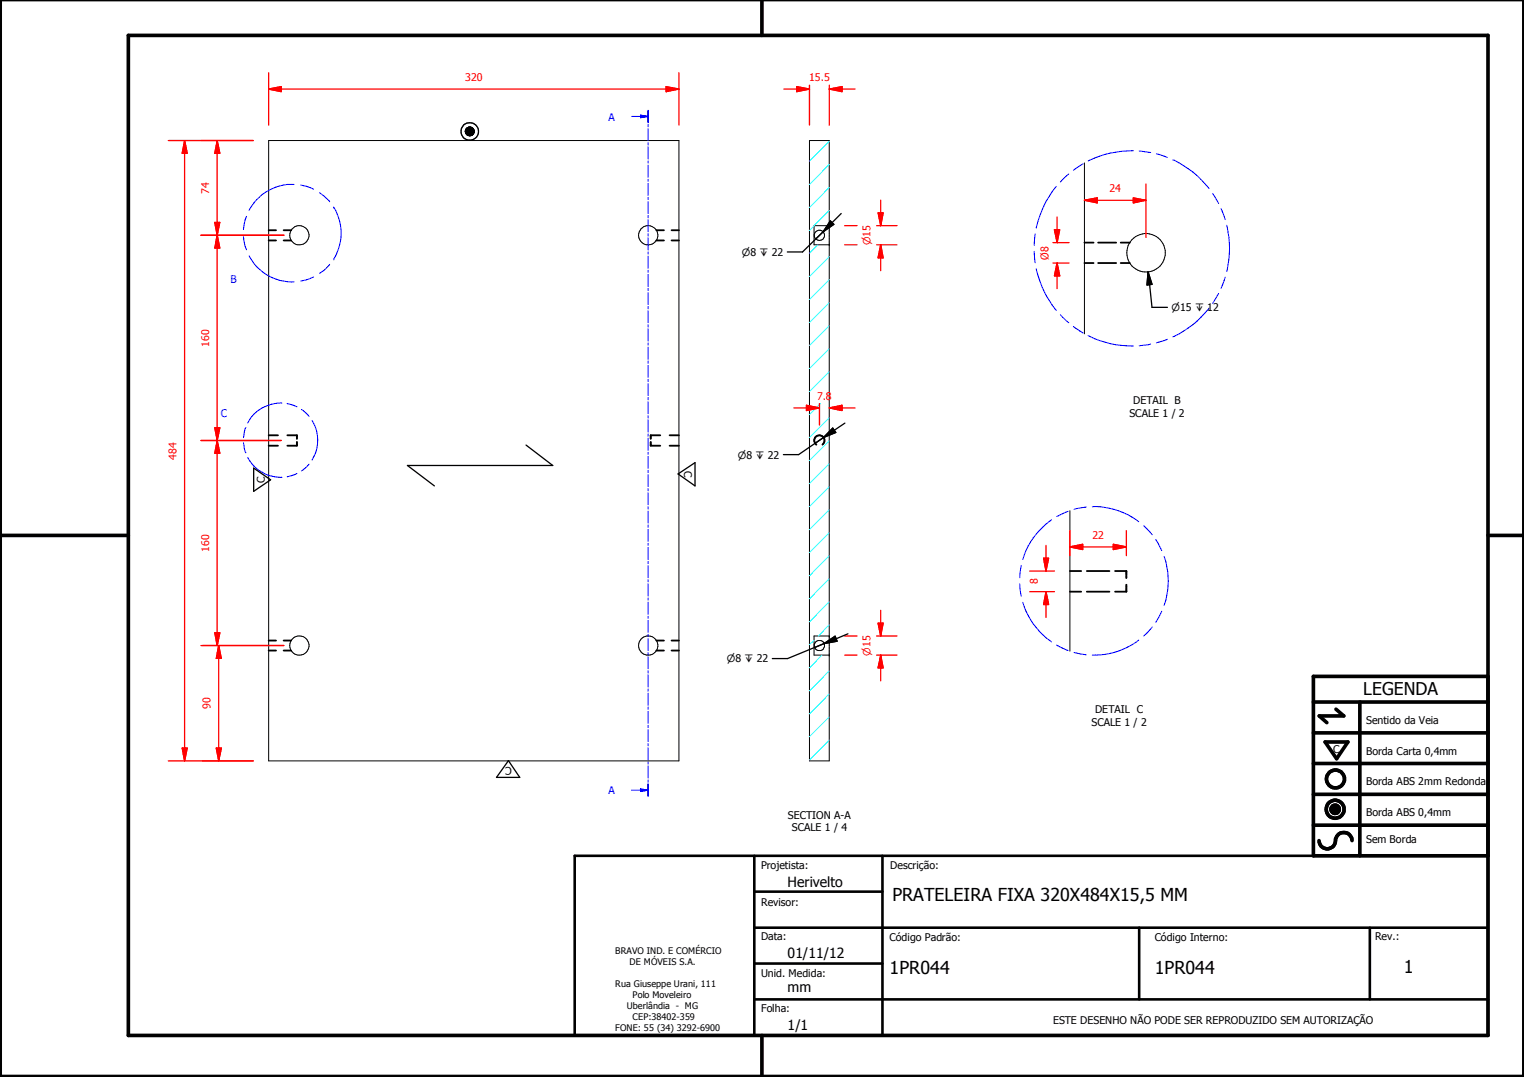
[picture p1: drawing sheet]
<svg xmlns="http://www.w3.org/2000/svg" width="297mm" height="210mm" viewBox="0 0 297 210" stroke-linecap="round" stroke-linejoin="round" font-family="sans-serif">
<g fill="none" stroke="#000" stroke-width=".35">
<path d="M52.4 44.9h1.4M52.4 46.9h1.4M55.3 44.9h1.5M55.3 46.9h1.5M127.9 44.9h1.5M127.9 46.9h1.5M130.9 44.9h1.4M130.9 46.9h1.4M211.4 47.3h1.7M211.4 51.3h1.7M214 47.3h3.5M214 51.3h3.5"/>
<path d="M218.4 47.3h1.8M218.4 51.3h1.8M52.4 84.8h1.8M52.4 86.9h1.8M56 84.8h1.9v.7M57.9 86.1v.8h-1.9M126.8 86.1v.8h1.9M128.7 84.8h-1.9v.7M130.5 84.8h1.8M130.5 86.9h1.8M159.1 86.7a1.01 1.01 0 0 1-.1-1.5 1.01 1.01 0 0 1 1.5 0 1.01 1.01 0 0 1-.2 1.5M208.5 111.3h2.2"/>
<path d="M208.5 115.3h2.2M211.8 111.3h4.4M211.8 115.3h4.4M217.3 111.3h2.2v1.3M219.5 114v1.3h-2.2M52.4 124.8h1.4M52.4 126.8h1.4M55.3 124.8h1.5M55.3 126.8h1.5M127.9 124.8h1.5M127.9 126.8h1.5M130.9 124.8h1.4"/>
<path d="M130.9 126.8h1.4"/>
</g>
<g fill="none" stroke="#000" stroke-width=".19">
<path d="M52.4 27.4h79.9v120.9h-79.9zM90.7 25.4v.4zM90.7 25.4v.3zM90.7 25.5v.2zM90.8 25.3v-.1v.8zM90.8 25.3v.7zM90.8 25.3v.6zM90.8 25.4v.5zM90.8 25.4l-.1 .4zM90.8 25.2v.8zM90.9 25.1v1zM90.9 25.1l-.1 .9z"/>
<path d="M90.9 25.1l.1-.1-.1 1.2zM90.9 25.1v1.1zM91 25v1.2zM91.1 24.9v1.4zM91.1 24.9v1.5zM91.2 24.8v1.6zM91.2 24.8l-.1 1.6zM91.3 24.8v1.6zM91.4 24.8v1.6zM91.4 24.8l-.1 1.6zM91.5 24.8v1.7zM91.6 24.8l-.1 1.7z"/>
<path d="M91.6 24.8v1.7zM91.7 24.8l-.1 1.7zM91.7 24.8v1.6zM91.8 24.8l-.1 1.6zM91.8 24.8v1.6zM91.9 24.8l-.1 1.6zM91.9 24.8v1.6zM92 24.9l-.1 1.5zM92 24.9v1.5zM92 24.9v1.4zM92.1 25l-.1 1.3zM92.1 25v1.2z"/>
<path d="M92.2 25.1l-.1 1.1zM92.2 25.1v1.1zM92.2 25.1v1zM92.3 25.2l-.1 .9zM92.3 25.2v.8zM92.3 25.3v.7zM92.4 25.4l-.1 .6zM92.4 25.4v.5zM92.4 25.4v.4zM92.4 25.5v.3zM92.4 25.5v.2zM157.8 27.4h3.8v120.9h-3.8z"/>
<path d="M211.4 31.7v33.4M161.6 47.7h.1M161.6 44h-2.9v3.7h2.9M208.5 99.5v27.4M161.6 124h.1M161.6 127.7h.1M161.6 124h-2.9v3.7h2.9M259.4 157.6l1.6 .1zM259.4 157.7l1.6 .1zM259.4 157.8l1.6 .1zM259.4 157.9h1.6v.1zM259.4 157.9l1.6 .1h-1.5z"/>
<path d="M259.4 157.6h1.6zM259.5 158h1.5zM259.5 158l1.4 .1zM259.5 157.5l1.5 .1zM259.5 158.1h1.4zM259.5 157.4l1.5 .1zM259.5 158.1l1.4 .1zM259.5 157.3l1.4 .1zM259.6 158.2h1.3zM259.6 158.2h1.2zM259.6 157.2l1.3 .1zM259.6 158.2l1.2 .1z"/>
<path d="M259.6 157.2h1.3zM259.7 158.3h1.1zM259.7 158.3l1 .1zM259.7 157.1l1.1 .1zM259.7 157.1h1.1zM259.8 158.4h.9zM259.8 158.4h.8zM259.8 157.1h1zM259.8 157.1h.9zM259.8 158.4l.8 .1zM259.8 157l.9 .1zM259.8 157h.8z"/>
<path d="M259.9 158.5h.7zM259.9 158.5h.6zM259.9 157h.7zM260 158.5h.5zM260 158.5h.4zM260 157h.6zM260.1 158.5h.3zM260.1 158.5h.2zM260.1 156.9l.4 .1zM260.1 156.9h.3zM260.1 156.9h.2z"/>
<circle cx="58.4" cy="45.9" r="1.89"/>
<circle cx="126.3" cy="45.8" r="1.88"/>
<circle cx="159.7" cy="45.8" r="1"/>
<circle cx="223.4" cy="49.3" r="3.7"/>
<circle cx="58.4" cy="125.8" r="1.87"/>
<circle cx="126.3" cy="125.8" r="1.88"/>
<circle cx="159.7" cy="125.8" r="1.01"/>
</g>
<g fill="#000">
<path d="M90.8 25.4l-.1 .4zM90.7 25.4v.4zM90.7 25.4v.3zM90.7 25.5v.2zM90.8 25.3v-.1v.8zM90.8 25.3v.7zM90.8 25.3v.6zM90.8 25.4v.5zM90.9 25.1l-.1 .9zM90.8 25.2v.8zM90.9 25.1v1zM90.9 25.1l.1-.1-.1 1.2z"/>
<path d="M90.9 25.1v1.1zM91 25v1.2zM91.1 24.9v1.4zM91.1 24.9v1.5zM91.2 24.8v1.6zM91.2 24.8l-.1 1.6zM91.3 24.8v1.6zM91.4 24.8v1.6zM91.4 24.8l-.1 1.6zM91.5 24.8v1.7zM91.6 24.8l-.1 1.7zM91.6 24.8v1.7z"/>
<path d="M91.7 24.8l-.1 1.7zM91.7 24.8v1.6zM91.8 24.8l-.1 1.6zM91.8 24.8v1.6zM91.9 24.8l-.1 1.6zM91.9 24.8v1.6zM92 24.9l-.1 1.5zM92 24.9v1.5zM92 24.9v1.4zM92.1 25l-.1 1.3zM92.1 25v1.2zM92.2 25.1l-.1 1.1z"/>
<path d="M92.2 25.1v1.1zM92.2 25.1v1zM92.3 25.2l-.1 .9zM92.3 25.2v.8zM92.3 25.3v.7zM92.4 25.4l-.1 .6zM92.4 25.4v.5zM92.4 25.4v.4zM92.4 25.5v.3zM92.4 25.5v.2zM259.4 157.6h1.6zM259.5 157.5l1.5 .1z"/>
<path d="M259.5 157.4l1.5 .1zM259.5 157.3l1.4 .1zM259.6 157.2l1.3 .1zM259.6 157.2h1.3zM259.7 157.1l1.1 .1zM259.7 157.1h1.1zM259.8 157.1h1zM259.8 157.1h.9zM259.8 157l.9 .1zM259.8 157h.8zM259.9 157h.7zM260 157h.6z"/>
<path d="M260.1 156.9l.4 .1zM260.1 156.9h.3zM260.1 156.9h.2zM260.1 158.5h.2zM260 158.5h.4zM260.1 158.5h.3zM259.9 158.5h.6zM260 158.5h.5zM259.8 158.4l.8 .1zM259.9 158.5h.7zM259.8 158.4h.8zM259.7 158.3l1 .1z"/>
<path d="M259.8 158.4h.9zM259.6 158.2l1.2 .1zM259.7 158.3h1.1zM259.6 158.2h1.2zM259.5 158.1l1.4 .1zM259.6 158.2h1.3zM259.5 158l1.4 .1zM259.5 158.1h1.4zM259.4 157.9l1.6 .1h-1.5zM259.5 158h1.5zM259.4 157.6l1.6 .1zM259.4 157.7l1.6 .1z"/>
<path d="M259.4 157.8l1.6 .1zM259.4 157.9h1.6v.1z"/>
</g>
<g fill="none" stroke="#000" stroke-width=".71">
<path d="M148.5 0v6.9M297 -.1v209.9h-297v-209.9M25 6.9h265v194.9h-265zM0 104.4h25M290 104.4h7M256 136.8h34M260.4 138.2l1.5 1.3h-4.8l1.5 1.3M265 136.8v30M290 131.8h-34v35h34M256 154.8h34M256 148.8h34M256 142.8h34"/>
<path d="M258.3 144.6h4.4l-2.2 3.3zM256 160.8h34M257.1 163.8a1.62 1.62 0 0 0 1.8 1.6 1.62 1.62 0 0 0 1.4-1.9 1.63 1.63 0 0 1 1.7-1.2 1.63 1.63 0 0 1 1.5 1.5M148.5 201.8v8"/>
<circle cx="260.2" cy="157.7" r="1.76"/>
<circle cx="260.2" cy="157.7" r=".82"/>
<circle cx="260.3" cy="151.8" r="1.76"/>
</g>
<path d="M112 166.8h178v35h-178zM147 173.8h25M147 166.8v35M172 166.8v35M147 194.8h143M147 180.8h143M147 187.8h25M222 180.8v14M267 180.8v14" fill="none" stroke="#000" stroke-width=".51"/>
<g fill="none" stroke="#00f" stroke-width=".19">
<path d="M124.8 22.7h1.5M126.3 21.5v2.4M126.3 24.3v.4M126.3 25.1v2.3M126.3 27.8v.5M126.3 28.6v2.4M126.3 31.4v.4M126.3 32.2v2.3M126.3 34.9v.4M126.3 35.7v2.4M126.3 38.4v.5M126.3 39.3v2.3"/>
<path d="M126.3 42v.5M126.3 42.8v2.4M126.3 45.6v.4M126.3 46.4v2.3M126.3 49.1v.4M126.3 49.9v2.4M126.3 52.7v.4M126.3 53.5v2.3M126.3 56.2v.4M126.3 57v2.4M126.3 59.7v.5M126.3 60.6v2.3"/>
<path d="M126.3 63.3v.5M126.3 64.1v2.4M126.3 66.8v.5M126.3 67.6v2.4M126.3 70.4v.4M126.3 71.2v2.3M126.3 73.9v.5M126.3 74.8v2.3M126.3 77.5v.4M126.3 78.3v2.3M126.3 81v.5M126.3 81.8v2.4"/>
<path d="M126.3 84.6v.4M126.3 85.4v2.4M126.3 88.1v.5M126.3 88.9v2.4M126.3 91.7v.4M126.3 92.5v2.3M126.3 95.2v.5M126.3 96.1v2.3M126.3 98.8v.4M126.3 99.6v2.3M126.3 102.3v.5M126.3 103.2v2.3"/>
<path d="M126.3 105.9v.4M126.3 106.7v2.4M126.3 109.4v.5M126.3 110.2v2.4M126.3 113v.4M126.3 113.8v2.4M126.3 116.5v.5M126.3 117.3v2.4M126.3 120.1v.4M126.3 120.9v2.3M126.3 123.6v.5M126.3 124.5v2.3"/>
<path d="M126.3 127.2v.4M126.3 128v2.3M126.3 130.7v.5M126.3 131.5v2.4M126.3 134.3v.4M126.3 135.1v2.4M126.3 137.8v.5M126.3 138.6v2.4M126.3 141.4v.4M126.3 142.2v2.3M126.3 144.9v.5M126.3 145.8v2.3"/>
<path d="M126.3 148.5v.4M126.3 149.3v2.3M126.3 152v.4M126.3 152.8v2.4"/>
</g>
<path d="M126.3 21.5v2.4M126.3 152.8v2.4" fill="none" stroke="#00f" stroke-width=".3"/>
<path d="M124.8 22.4l1.5 .3-1.5 .2z" fill="#00f"/>
<path d="M123.1 22.7h1.7M124.8 22.4l1.5 .3-1.5 .2zM124.8 154h1.5" fill="none" stroke="#00f" stroke-width=".19"/>
<path d="M124.8 153.8l1.5 .2-1.5 .3z" fill="#00f"/>
<g fill="none" stroke="#00f" stroke-width=".19">
<path d="M57.3 35.9a9.5 9.5 0 0 0-8.7 5.1M58.6 36.1l1.2 .2 1.3 .6M62.3 37.5l2 1.8M47.5 46.1l.1 1.2 .4 1.4M48 42.2l-.2 .6-.3 1.9M48.6 49.9a9.4 9.4 0 0 0 8.7 5M61.1 54l-1.3 .5-1.2 .3M64.3 51.5l-1.2 1.2-.8 .6M65.1 40.4h.1M65.1 50.5h.1M65.1 40.4a9.5 9.5 0 0 1 0 10.1M54.9 78.6a7.1 7.1 0 0 0-6.6 3.8"/>
<path d="M56 78.7l1.9 .6M58.8 79.8l1.4 1.4M47.5 86.3l.4 2M47.9 83.3l-.4 2M48.3 89.2a7.4 7.4 0 0 0 6.6 3.8M57.9 92.3l-1.9 .6M60.2 90.5l-1.4 1.3M60.8 82a7.4 7.4 0 0 1 0 7.7M123.1 154h1.7M124.8 153.8l1.5 .2-1.5 .3z"/>
</g>
<g fill="none" stroke="#0ff" stroke-width=".19">
<path d="M161.6 36.5l-3.8 3.9M161.6 32l-3.8 3.9M161.6 27.6l-3.8 3.8M158.7 44l-.9 .9M159.4 47.7l-1.6 1.7M161.6 59l-3.8 3.9M161.6 54.5l-3.8 3.9M161.6 50l-3.8 3.9M161.6 41l-2.9 3M158.5 75.6l-.7 .7M159.9 78.7l-2.1 2.1M161.6 67.9l-3.8 3.9"/>
<path d="M161.6 63.5l-3.8 3.8M161.6 72.4l-3 3.1M161.6 99.4l-3.8 3.9M161.6 94.9l-3.8 3.9M161.6 90.4l-3.8 3.9M161.6 85.9l-3.8 3.9M161.6 81.4l-3.8 3.9M161.6 117.3l-3.8 3.9M161.6 112.8l-3.8 3.9M161.6 108.3l-3.8 3.9M161.6 103.8l-3.8 3.9M158.7 124.8l-.9 .8"/>
<path d="M160.2 127.7l-2.4 2.5M161.6 139.7l-3.8 3.9M161.6 135.3l-3.8 3.8M161.6 130.8l-3.8 3.9M161.6 121.8l-2.1 2.2M161.6 144.2l-3.8 3.9"/>
</g>
<path d="M52.4 17.4h2.4" fill="none" stroke="#f00" stroke-width=".25"/>
<path d="M52.4 17.4l2.4-.5v1z" fill="#f00"/>
<path d="M52.4 17.4l2.4-.5v1zM129.8 17.4h2.5" fill="none" stroke="#f00" stroke-width=".25"/>
<path d="M129.8 16.9l2.5 .5-2.5 .5z" fill="#f00"/>
<path d="M52.4 14.2v10.2M54.8 17.4h75M129.8 16.9l2.5 .5-2.5 .5zM132.3 14.2v10.2M42.3 27.4v2.5" fill="none" stroke="#f00" stroke-width=".25"/>
<g fill="none" stroke="#000" stroke-width=".25">
<path d="M49.4 91.2l3.3 2.3-3.3 2.3zM102.5 86.7l5.2 4h-28.3l5.3 4M132.2 92.4l3.3-2.2v4.5zM99.1 148.3l2.2 3.2h-4.5z"/>
<circle cx="91.6" cy="25.6" r=".84"/>
<circle cx="91.6" cy="25.6" r="1.71"/>
</g>
<path d="M42.3 27.4l.5 2.5h-.9z" fill="#f00"/>
<path d="M42.3 27.4l.5 2.5h-.9zM42.3 43.3v2.5" fill="none" stroke="#f00" stroke-width=".25"/>
<path d="M41.9 43.3h.9l-.5 2.5z" fill="#f00"/>
<path d="M39.2 27.4h10.2M42.3 29.9v13.4M39.2 45.8h16.1M41.9 43.3h.9l-.5 2.5zM36 145.8v2.5" fill="none" stroke="#f00" stroke-width=".25"/>
<path d="M35.5 145.8h1l-.5 2.5z" fill="#f00"/>
<path d="M36 27.4v2.5M35.5 145.8h1l-.5 2.5z" fill="none" stroke="#f00" stroke-width=".25"/>
<path d="M36 27.4l.5 2.5h-1z" fill="#f00"/>
<path d="M32.8 27.4h16.6M36 27.4l.5 2.5h-1zM36 29.9v115.9M42.3 45.8v2.5M32.8 148.3h16.6" fill="none" stroke="#f00" stroke-width=".25"/>
<path d="M42.3 45.8l.5 2.5h-.9z" fill="#f00"/>
<path d="M42.3 45.8l.5 2.5h-.9zM42.3 83.4v2.5" fill="none" stroke="#f00" stroke-width=".25"/>
<path d="M41.9 83.4h.9l-.5 2.5z" fill="#f00"/>
<path d="M39.2 45.8h16.1M42.3 48.3v35.1M39.2 85.9h15.6M41.9 83.4h.9l-.5 2.5zM42.3 85.9v2.4" fill="none" stroke="#f00" stroke-width=".25"/>
<path d="M42.3 85.9l.5 2.4h-.9z" fill="#f00"/>
<path d="M42.3 85.9l.5 2.4h-.9zM42.3 123.3v2.5" fill="none" stroke="#f00" stroke-width=".25"/>
<path d="M41.9 123.3h.9l-.5 2.5z" fill="#f00"/>
<path d="M39.2 85.9h15.6M42.3 88.3v35M39.2 125.8h16.1M41.9 123.3h.9l-.5 2.5zM42.6 145.8v2.5" fill="none" stroke="#f00" stroke-width=".25"/>
<path d="M42.2 145.8h.9l-.5 2.5z" fill="#f00"/>
<path d="M42.6 125.8v2.5M42.2 145.8h.9l-.5 2.5z" fill="none" stroke="#f00" stroke-width=".25"/>
<path d="M42.6 125.8l.5 2.5h-.9z" fill="#f00"/>
<path d="M161.6 17.4h2.5M39.5 125.8h15.8M42.6 125.8l.5 2.5h-.9zM42.6 128.3v17.5M39.5 148.3h9.9" fill="none" stroke="#f00" stroke-width=".25"/>
<path d="M161.6 17.4l2.5-.5v1z" fill="#f00"/>
<path d="M155.3 17.4h2.5M161.6 17.4l2.5-.5v1z" fill="none" stroke="#f00" stroke-width=".25"/>
<path d="M155.3 16.9l2.5 .5-2.5 .5z" fill="#f00"/>
<path d="M152.8 17.4h2.5M155.3 16.9l2.5 .5-2.5 .5zM157.8 16.6v7.8M161.6 16.6v7.8M164.1 17.4h2.6M171.7 47.7v2.5" fill="none" stroke="#f00" stroke-width=".25"/>
<path d="M171.7 47.7l.4 2.5h-.9z" fill="#f00"/>
<path d="M171.7 47.7l.4 2.5h-.9zM171.7 41.5v2.5" fill="none" stroke="#f00" stroke-width=".25"/>
<path d="M171.2 41.5h.9l-.4 2.5z" fill="#f00"/>
<path d="M171.7 39v2.5M164.6 44h2.4M164.6 47.7h2.4M170.9 44h3.9M170.9 47.7h3.9M171.2 41.5h.9l-.4 2.5zM171.7 50.2v2.5M171.7 127.7v2.5" fill="none" stroke="#f00" stroke-width=".25"/>
<path d="M171.7 127.7l.4 2.5h-.9z" fill="#f00"/>
<path d="M171.7 127.7l.4 2.5h-.9zM171.7 121.5v2.5" fill="none" stroke="#f00" stroke-width=".25"/>
<path d="M171.2 121.5h.9l-.4 2.5z" fill="#f00"/>
<path d="M157.2 79.5h2.5M171.7 119v2.5M164.6 124h2.4M164.6 127.7h2.4M170.9 124h3.9M170.9 127.7h3.9M171.2 121.5h.9l-.4 2.5zM171.7 130.2v2.5" fill="none" stroke="#f00" stroke-width=".25"/>
<path d="M157.2 79l2.5 .5-2.5 .5z" fill="#f00"/>
<path d="M157.2 79l2.5 .5-2.5 .5zM161.6 79.5h2.5" fill="none" stroke="#f00" stroke-width=".25"/>
<path d="M161.6 79.5l2.5-.5v1z" fill="#f00"/>
<path d="M220.9 39h2.4M154.7 79.5h2.5M159.7 78.7v4.1M161.6 79.5l2.5-.5v1zM164.1 79.5h2.6" fill="none" stroke="#f00" stroke-width=".25"/>
<path d="M160.4 45.2l-1.4 1.4M160.4 45.2l-4 3.9h-2.9M161.8 43.1l.7 .6-2.1 1.5zM164 41.6l-3.6 3.6M160.5 85.3l-1.6 1.1M160.5 85.3l-4.8 3.3h-3M162.3 83.4l.6 .9-2.4 1zM164.7 82.5l-4.2 2.8M160.6 125.4l2.2-1.4 .3 1zM160.6 125.4l-1.8 .8M160.6 125.4l-7.1 3h-3M165.3 123.5l-4.7 1.9" fill="none" stroke="#000" stroke-width=".25"/>
<path d="M161.8 43.1l.7 .6-2.1 1.5zM162.3 83.4l.6 .9-2.4 1zM160.6 125.4l2.2-1.4 .3 1z" fill="#000"/>
<g fill="none" stroke="#00f" stroke-width=".19">
<path d="M205.9 36.3a18.8 18.8 0 0 0-3.9 8.1M208.3 33.9l-1.6 1.6M211.1 31.9l-1.9 1.3M220.9 29.4a19 19 0 0 0-8.8 2M222 29.4l2.3 .3M225.4 30l2.1 .7M228.6 31.2a18.6 18.6 0 0 1 7.1 5.5M236.3 37.7l1.2 2M201.6 49l.2 2.2M201.8 45.6l-.2 2.2M202 52.4a18.8 18.8 0 0 0 3.9 8.1M237.5 57.2l-1.2 1.9"/>
<path d="M238 40.7l.8 2.1M238.8 54l-.8 2.2M239.1 43.9a19.1 19.1 0 0 1 0 9M206.7 61.3l1.6 1.6M209.2 63.6l1.9 1.3M212.1 65.4a18.4 18.4 0 0 0 8.8 2M224.3 67.1l-2.3 .3M227.5 66.1l-2.1 .7M235.7 60a18.1 18.1 0 0 1-7.1 5.7"/>
</g>
<path d="M220.9 38.6l2.4 .4-2.4 .5z" fill="#f00"/>
<path d="M211.4 39h2.5M220.9 38.6l2.4 .4-2.4 .5z" fill="none" stroke="#f00" stroke-width=".25"/>
<path d="M211.4 39l2.5-.4v.9z" fill="#f00"/>
<path d="M211.4 39l2.5-.4v.9zM213.9 39h7M223.3 35.9v10.4M206 51.3v2.5" fill="none" stroke="#f00" stroke-width=".25"/>
<path d="M206 51.3l.5 2.5h-1z" fill="#f00"/>
<path d="M206 51.3l.5 2.5h-1zM206 44.8v2.5" fill="none" stroke="#f00" stroke-width=".25"/>
<path d="M205.5 44.8h1l-.5 2.5z" fill="#f00"/>
<path d="M205.2 47.3h3.2M205.2 51.3h3.2M205.5 44.8h1l-.5 2.5zM206 42.3v2.5M206 53.8v2.5M208.5 106.6h2.5" fill="none" stroke="#f00" stroke-width=".25"/>
<path d="M223.8 53l.7 2.4-.9 .1zM223.8 53l.7 6.9h3" fill="none" stroke="#000" stroke-width=".25"/>
<path d="M223.8 53l.7 2.4-.9 .1z" fill="#000"/>
<g fill="none" stroke="#00f" stroke-width=".19">
<path d="M208.2 99.7l-2.3 1M211.7 98.8l-2.4 .5M212.9 98.8a14.1 14.1 0 0 1 9.1 2.9M198.8 113.8l.2 2.4M199 110.2l-.2 2.4M199.3 117.4a14.3 14.3 0 0 0 5.6 7.7M204.9 101.3a14.8 14.8 0 0 0-5.6 7.8M222.9 102.4l1.7 1.8M225.3 105.2l1.1 2.1M226.4 119.1l-1.1 2.1M226.9 108.5a14.7 14.7 0 0 1 0 9.5M205.9 125.7l2.3 1.1"/>
<path d="M209.3 127.2l2.4 .4M222 124.8a14.1 14.1 0 0 1-9.1 2.9M224.6 122.2l-1.7 1.8"/>
</g>
<path d="M208.5 106.6l2.5-.5v1z" fill="#f00"/>
<path d="M208.5 106.6l2.5-.5v1zM217 106.6h2.5" fill="none" stroke="#f00" stroke-width=".25"/>
<path d="M217 106.1l2.5 .5-2.5 .5z" fill="#f00"/>
<path d="M203.9 115.3v2.5M208.5 103.4v4.9M211 106.6h6M217 106.1l2.5 .5-2.5 .5zM219.5 103.4v4.9" fill="none" stroke="#f00" stroke-width=".25"/>
<path d="M203.9 115.3l.5 2.5h-1z" fill="#f00"/>
<path d="M203.9 115.3l.5 2.5h-1zM203.9 108.8v2.5" fill="none" stroke="#f00" stroke-width=".25"/>
<path d="M203.4 108.8h1l-.5 2.5z" fill="#f00"/>
<path d="M200.7 111.3h4.8M200.7 115.3h4.8M203.4 108.8h1l-.5 2.5zM203.9 106.3v2.5M203.9 117.8v2.5" fill="none" stroke="#f00" stroke-width=".25"/>
<g font-size="3.5">
<text x="173.9" y="175.7">PRATELEIRA FIXA 320X484X15,5 MM</text>
<text x="173.4" y="189.7">1PR044</text>
<text x="225.1" y="189.7">1PR044</text>
<text x="273.6" y="189.7">1</text>
</g>
<text font-size="3.4" x="265.7" y="135.4">LEGENDA</text>
<g font-size="2.7">
<text x="153.5" y="172.8">Herivelto</text>
<text x="153.5" y="186.6">01/11/12</text>
<text x="153.5" y="193.4">mm</text>
<text x="153.5" y="200.8">1/1</text>
</g>
<g font-size="2.1" fill="#f00">
<text x="90.7" y="15.8">320</text>
<text x="157.7" y="15.8">15.5</text>
<text x="40.8" y="37.8" transform="rotate(-90 40.8 37.8)">74</text>
<text x="216.2" y="37.5">24</text>
<text x="204.3" y="50.6" transform="rotate(-90 204.3 50.6)">Ø8</text>
<text x="40.8" y="67.6" transform="rotate(-90 40.8 67.6)">160</text>
<text x="159.3" y="77.9">7.8</text>
<text x="34.4" y="89.6" transform="rotate(-90 34.4 89.6)">484</text>
<text x="40.8" y="107.5" transform="rotate(-90 40.8 107.5)">160</text>
<text x="212.9" y="105">22</text>
<text x="202.3" y="113.9" transform="rotate(-90 202.3 113.9)">8</text>
<text x="41" y="138.2" transform="rotate(-90 41 138.2)">90</text>
</g>
<g font-size="2.1" fill="#00f">
<text x="118.6" y="23.5">A</text>
<text x="45" y="55.2">B</text>
<text x="43" y="81.3">C</text>
<text x="118.6" y="154.8">A</text>
</g>
<g font-size="2.1">
<text x="220.1" y="81.2">SCALE 1 / 2</text>
<text x="220.9" y="78.7">DETAIL B</text>
<text x="51.6" y="94.2" transform="rotate(-90 51.6 94.2)">C</text>
<text x="133.3" y="91.8" transform="rotate(90 133.3 91.8)">C</text>
<text x="212.8" y="141.4">SCALE 1 / 2</text>
<text x="213.4" y="139">DETAIL C</text>
<text x="266.3" y="141.1">Sentido da Veia</text>
<text x="99.8" y="149.4" transform="rotate(180 99.8 149.4)">C</text>
<text x="259.8" y="146.7">C</text>
<text x="266.3" y="147.2">Borda Carta 0,4mm</text>
<text x="266.3" y="153.1">Borda ABS 2mm Redonda</text>
<text x="153.6" y="159.6">SECTION A-A</text>
<text x="266.3" y="159">Borda ABS 0,4mm</text>
<text x="154.3" y="162.1">SCALE 1 / 4</text>
<text x="266.3" y="164.4">Sem Borda</text>
<text x="148.4" y="169.3">Projetista:</text>
<text x="173.5" y="169.5">Descrição:</text>
<text x="148.4" y="176.6">Revisor:</text>
<text x="148.4" y="183.2">Data:</text>
<text x="173.4" y="183.3">Código Padrão:</text>
<text x="225.1" y="183.3">Código Interno:</text>
<text x="268" y="183.2">Rev.:</text>
<text x="148.4" y="190.5">Unid. Medida:</text>
<text x="148.4" y="197.2">Folha:</text>
<text x="205.3" y="199.5">ESTE DESENHO NÃO PODE SER REPRODUZIDO SEM AUTORIZAÇÃO</text>
</g>
<g font-size="1.9" fill="#f00">
<text x="169.7" y="47.8" transform="rotate(-90 169.7 47.8)">⌀15</text>
<text x="169.7" y="127.8" transform="rotate(-90 169.7 127.8)">⌀15</text>
</g>
<g font-size="1.9">
<text x="144.6" y="49.9">⌀8 ↧ 22</text>
<text x="228.3" y="60.7">⌀15 ↧ 12</text>
<text x="143.8" y="89.4">⌀8 ↧ 22</text>
<text x="141.6" y="129.1">⌀8 ↧ 22</text>
</g>
<g font-size="1.8">
<text x="119.9" y="186">BRAVO IND. E COMÉRCIO</text>
<text x="122.7" y="188.1">DE MÓVEIS S.A.</text>
<text x="119.9" y="192.4">Rua Giuseppe Urani, 111</text>
<text x="122.2" y="196.7">Uberlândia - MG</text>
<text x="123.3" y="194.6">Polo Moveleiro</text>
<text x="119.9" y="201">FONE: 55 (34) 3292-6900</text>
<text x="123.3" y="198.8">CEP:38402-359</text>
</g>
</svg>
